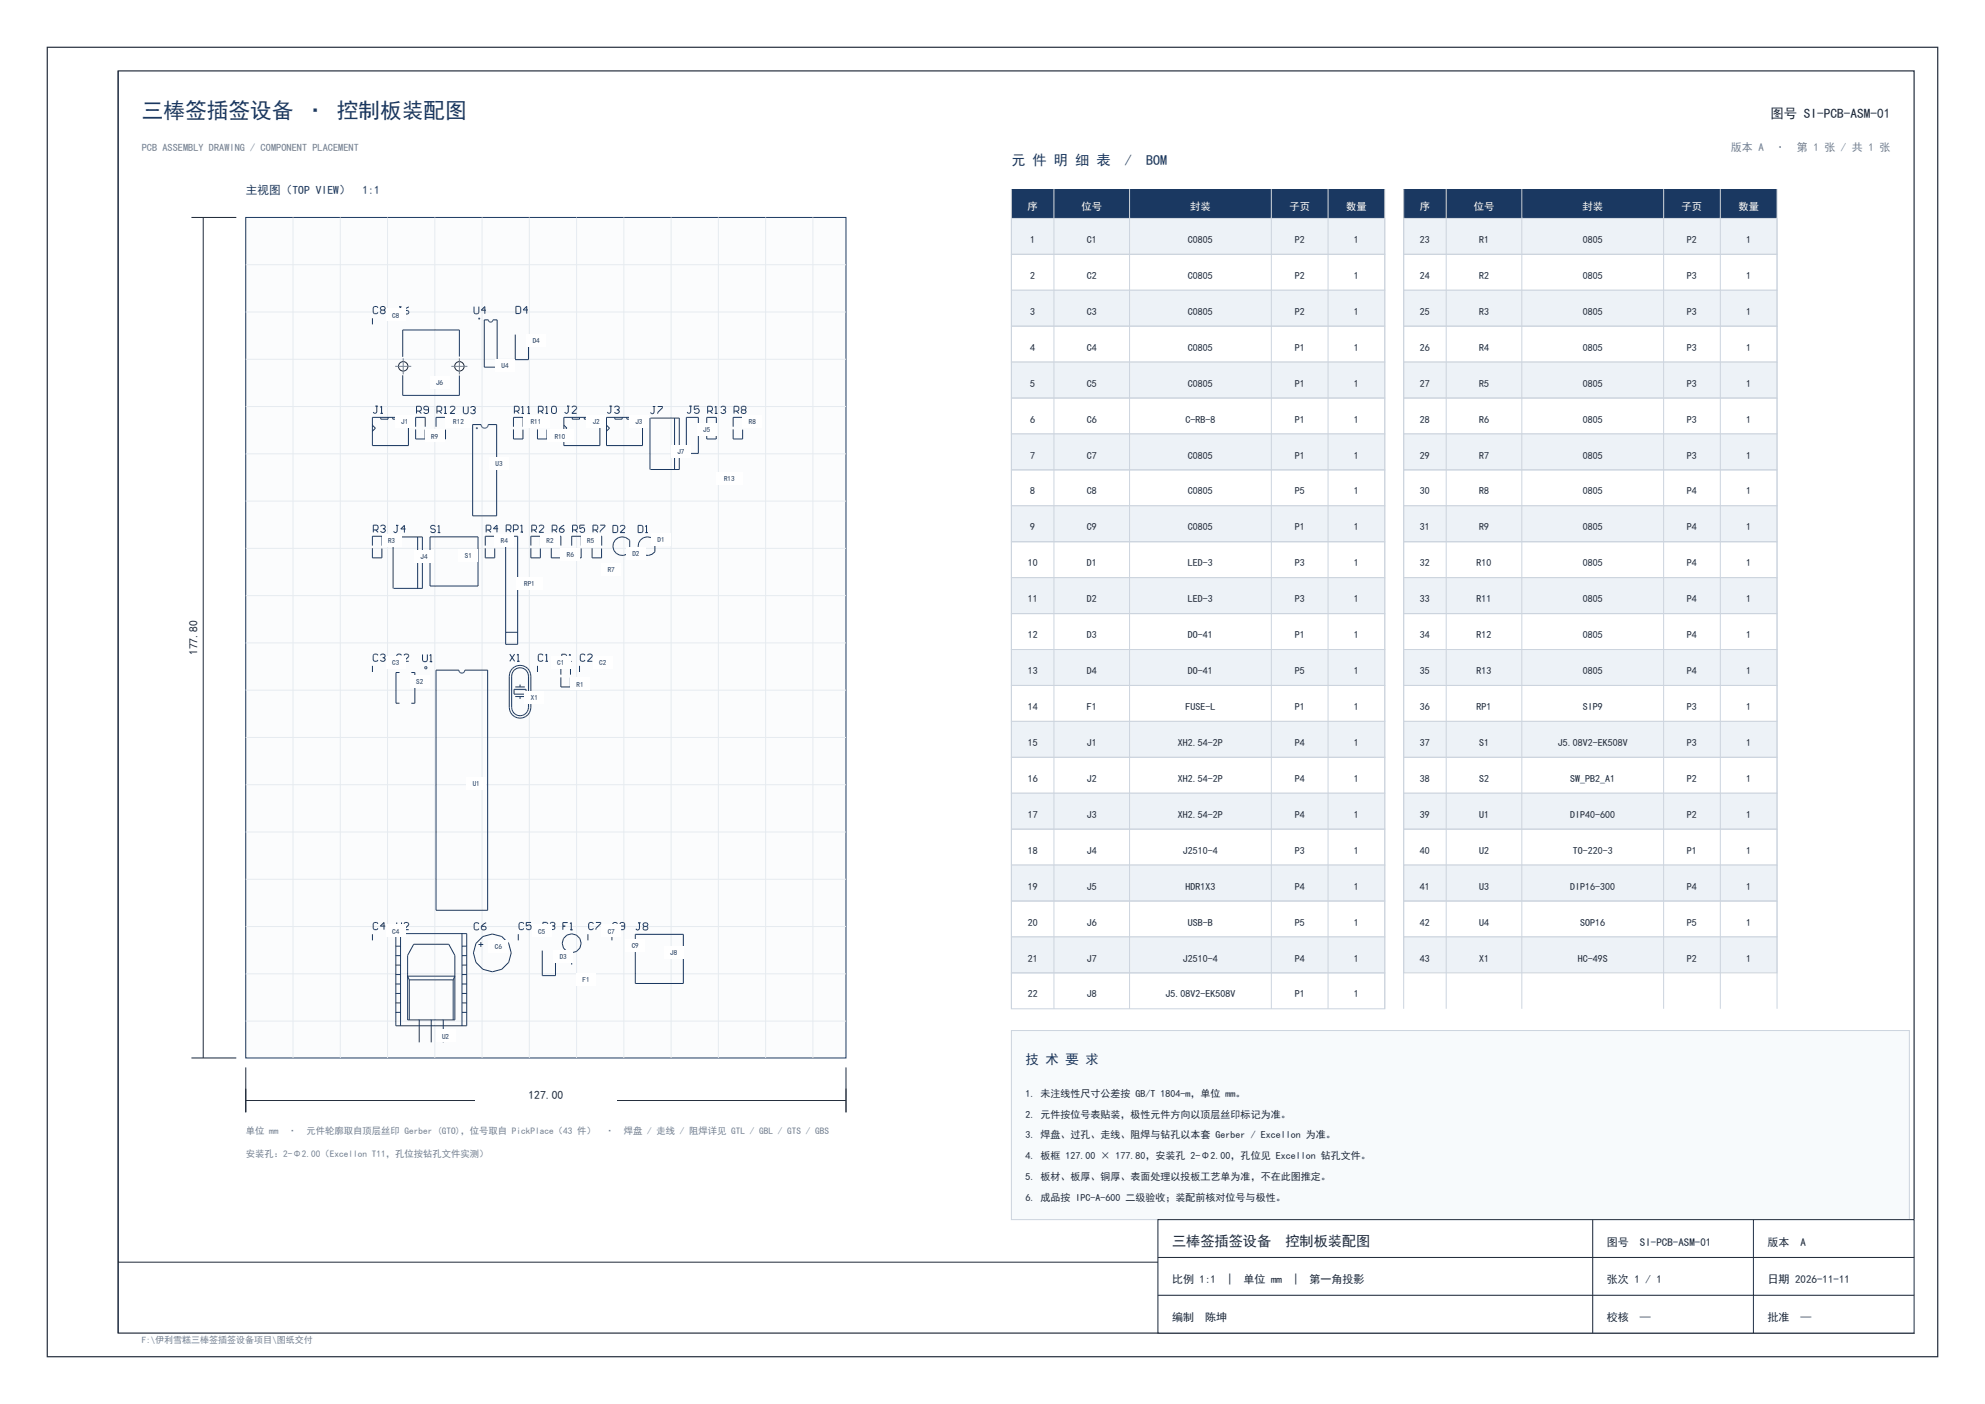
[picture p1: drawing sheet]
<svg xmlns="http://www.w3.org/2000/svg" width="420mm" height="297mm" viewBox="0 0 420 297" stroke-linecap="round" stroke-linejoin="round" font-family="sans-serif">
<path d="M10 10h400v277h-400zM25 15h380v267h-380z" fill="none" stroke="#1f2938" stroke-width=".25"/>
<path d="M25 15v267M25 267h380" fill="none" stroke="#1f2938" stroke-width=".21"/>
<path d="M52 46h127v177.8h-127z" fill-rule="evenodd" fill="#fbfcfd"/>
<path d="M52 46h127v177.8h-127z" fill="none" stroke="#1a3861" stroke-width=".21"/>
<g fill="none" stroke="#e6ebf0" stroke-width=".21">
<path d="M52 56h127M62 46v177.8M72 46v177.8M82 46v177.8M92 46v177.8M102 46v177.8M112 46v177.8M122 46v177.8M132 46v177.8M142 46v177.8M152 46v177.8M162 46v177.8"/>
<path d="M172 46v177.8M52 66h127M52 76h127M52 86h127M52 96h127M52 106h127M52 116h127M52 126h127M52 136h127M52 146h127M52 156h127M52 166h127"/>
<path d="M52 176h127M52 186h127M52 196h127M52 206h127M52 216h127"/>
</g>
<circle cx="85.3" cy="77.5" r="1" fill="#fff" stroke="#1f2938" stroke-width=".21"/>
<path d="M83.6 77.5h3.4M85.3 75.8v3.4" fill="none" stroke="#73808f" stroke-width=".21"/>
<circle cx="97.2" cy="77.5" r="1" fill="#fff" stroke="#1f2938" stroke-width=".21"/>
<path d="M95.5 77.5h3.4M97.2 75.8v3.4" fill="none" stroke="#73808f" stroke-width=".21"/>
<g fill="none" stroke="#1a3861" stroke-width=".21">
<path d="M78.8 67.3v1.3M80 65.1l-.3-.3h-.5l-.2 .3v1l.2 .3h.5l.3-.3M80.7 65.6l-.2-.3v-.2l.2-.3h.5l.3 .3v.2l-.3 .3M80.7 65.6l-.2 .3v.2l.2 .3h.5l.3-.3v-.2l-.3-.3M80.7 65.6h.5M84.5 64.9h.5M84.7 64.9v1.3l-.2 .2h-.3l-.2-.2M85.2 79.4v4.2h12v-4.2M85.5 65.7h.8l.2 .2v.3l-.2 .2h-.6l-.2-.2zM86.5 64.9l-1 .8M97.2 75.4v-5.6h-12v5.7M100.3 64.9v1.2l.3 .3h.5l.2-.3v-1.2"/>
<path d="M102.8 65.6h-1l.8-.7v1.5M103.3 67.7h-.8v10h2.7v-10h-.9a.47 .47 0 0 1-.5 .4 .47 .47 0 0 1-.5-.4M109 70.8v5.3h2.8v-5.3M109.2 64.8h.7l.3 .3v1l-.3 .2h-.7zM111.7 65.6h-1l.7-.8v1.5M78.8 88.3h7.6v6h-7.6zM78.8 89.9l.6 .7-.6 .6M79.5 85.9h.5M79.7 85.9v1.3l-.2 .2h-.3l-.2-.2M80.5 87.4h.5M80.5 86.2l.2-.3v1.5M80.6 88.3v.4h1.5v-.4"/>
<path d="M83.1 88.3v.4h1.7v-.4M87.9 90.3v-2h2.1v2M87.9 90.8v2.1h2v-2M88.1 87h.8l.2-.3v-.5l-.2-.3h-.8v1.6M88.6 87l.5 .5M90.7 86.7h-.8l-.2-.3v-.2l.2-.3h.5l.3 .3v1l-.3 .3h-.5l-.2-.3M92.3 90.3v-2h2v2M92.3 90.8v2.1h2v-2M92.4 87h.8l.3-.3v-.5l-.3-.3h-.8v1.6M93 87l.5 .5M94 87.5h.5M94 86.2l.2-.3v1.6"/>
<path d="M95.2 86.2l.3-.3h.5l.3 .3v.2l-1.1 1.1h1.1M98 86v1.3l.3 .2h.5l.3-.2v-1.3M99.6 86.2l.2-.2h.5l.3 .2v.3l-.3 .3M100 89.8h1.8a.76 .76 0 0 0 .7 .8 .76 .76 0 0 0 .8-.8h1.8v19.3h-5.1zM100.1 86.8h.2M100.3 86.8l.3 .2v.3l-.3 .2h-.5l-.2-.2M100.8 90.5h.2v.2zM101 90.6v.1M108.6 90.3v-2h2.1v2M108.6 90.8v2.1h2v-2M108.8 87h.8l.2-.3v-.5l-.2-.3h-.8v1.6M109.3 87l.5 .5"/>
<path d="M110.4 87.5h.5M110.4 86.2l.2-.3v1.6M111.6 87.5h.5M111.6 86.2l.3-.3v1.6M113.7 90.3v-2h2.1v2M113.7 90.8v2.1h2v-2M113.9 87h.8l.2-.3v-.5l-.2-.3h-.8v1.6M114.4 87l.5 .5M115.4 87.5h.5M115.4 86.2l.3-.3v1.6M116.7 86.2l.3-.3h.5l.2 .3v1l-.2 .3h-.5l-.3-.3zM119.3 88.3h7.6v6h-7.6z"/>
<path d="M119.3 89.9l.6 .7-.6 .6M120 85.9h.5M120.2 85.9v1.3l-.2 .2h-.3l-.2-.2M121 86.2l.3-.3h.5l.2 .3v.2l-1 1h1M121.1 88.3v.4h1.5v-.4M123.6 88.3v.4h1.7v-.4M128.3 88.3h7.6v6h-7.6zM128.3 89.9l.7 .7-.7 .6M129 85.9h.5M129.3 85.9v1.3l-.3 .2h-.3l-.2-.2M130 86.2l.3-.3h.5l.2 .3v.2l-.2 .3M130.1 88.3v.4h1.5v-.4"/>
<path d="M130.5 86.7h.3M130.8 86.7l.2 .2v.3l-.2 .2h-.5l-.3-.2M132.6 88.3v.4h1.7v-.4M137.5 88.4v10.9M137.6 88.4h6.1v10.9h-6.1M138.1 86h.6M138.4 86v1.3l-.3 .2h-.2l-.3-.2M139.2 86h1v.2l-1 1.1v.2M142.7 88.4v10.9M145.2 88.3h2.6v7.6h-2.6zM145.9 85.9h.5M146.1 85.9v1.3l-.2 .2h-.3l-.2-.2"/>
<path d="M147.9 85.9h-1v.8l.8-.3 .2 .3v.5l-.2 .2h-.5l-.3-.2M149.5 90.3v-2h2.1v2M149.5 90.8v2.1h2v-2M149.7 87h.8l.2-.3v-.5l-.2-.3h-.8v1.6M150.2 87l.5 .5M151.2 87.5h.6M151.2 86.2l.3-.3v1.6M152.5 86.2l.3-.3h.5l.2 .3v.2l-.2 .3M153 86.7h.3M153.3 86.7l.2 .3v.2l-.2 .3h-.5l-.3-.3M155.1 90.3v-2h2.1v2M155.1 90.8v2.1h2v-2"/>
<path d="M155.3 87h.8l.2-.3v-.5l-.2-.3h-.8v1.6M155.8 87l.5 .5M157.1 86.7l-.3 .3v.2l.3 .3h.5l.3-.3v-.2l-.3-.3M157.1 86.7l-.3-.3v-.2l.3-.3h.5l.3 .3v.2l-.3 .3M157.1 86.7h.5M78.8 115.4v-2h2v2M78.8 116v2h2v-2M79 112.1h.7l.3-.3v-.5l-.3-.2h-.7v1.5M79.5 112.1l.5 .5M80.5 111.3l.3-.2h.5l.2 .2v.3l-.2 .2M81 111.8h.3M81.3 111.8l.2 .3v.3l-.2 .2h-.5l-.3-.2"/>
<path d="M83.2 113.6v10.9M83.3 113.6h6.1v10.9h-6.1M83.8 111.1h.5M84 111.1v1.3l-.2 .3h-.3l-.2-.3M85.8 111.9h-1l.8-.8v1.6M88.4 113.6v10.9M91 113.6h10.1v10.4h-10.1zM92.1 111.4l-.2-.3h-.5l-.3 .3v.2l.3 .3h.5l.2 .3v.2l-.2 .3h-.5l-.3-.3M92.6 112.7h.5M92.6 111.4l.3-.3v1.6M102.7 115.4v-2h2v2M102.7 116v2h2v-2"/>
<path d="M102.9 112.1h.7l.3-.3v-.5l-.3-.2h-.7v1.5M103.4 112.1l.5 .5M105.4 111.8h-1l.7-.7v1.5M107 113.4h2.5v22.9h-2.5zM107.1 112.1h.8l.2-.3v-.5l-.2-.3h-.8v1.6M107.6 112.1l.5 .5M108.6 112.1h.8l.2-.3v-.5l-.2-.3h-.8v1.6M110.2 111.3l.2-.3v1.6M110.2 112.6h.5M112.3 115.4v-2h2.1v2M112.3 116v2h2v-2M112.5 112.1h.8l.2-.3v-.5l-.2-.2h-.8v1.5"/>
<path d="M113 112.1l.5 .5M114 111.3l.3-.2h.5l.3 .2v.3l-1.1 1h1.1M116.6 115.4v-2h2.1v2M116.6 116v2h2v-2M116.8 112.1h.8l.2-.3v-.5l-.2-.2h-.8v1.5M117.3 112.1l.5 .5M118.4 111.8h.7l.3 .3v.3l-.3 .2h-.5l-.2-.2zM119.4 111.1l-1 .7M121 115.4v-2h2v2M121 116v2h2v-2M121.2 112.1h.7l.3-.3v-.5l-.3-.2h-.7v1.5M121.7 112.1l.5 .5"/>
<path d="M123.7 111.1h-1v.7l.5-.2h.2l.3 .2v.6l-.3 .2h-.5l-.2-.2M125.3 115.4v-2h2v2M125.3 116v2h2v-2M125.5 112.1h.7l.3-.3v-.5l-.3-.2h-.7v1.5M126 112.1l.5 .5M127 111.1h1v.2l-1 1.1v.2M129.7 111.1h.7l.3 .3v1l-.3 .3h-.7zM130.2 114.2a2 2 0 0 1 3 .1v2.4a1.98 1.98 0 0 1-2.8 .4 1.98 1.98 0 0 1-.2-2.9zM131.2 111.4l.3-.3h.5l.2 .3v.2l-1 1.1h1M135 111.1h.8l.2 .3v1l-.2 .3h-.8zM135.5 114.2a2 2 0 0 1 3.1 .1v2.4a1.98 1.98 0 0 1-2.9 .4 1.98 1.98 0 0 1-.2-2.9zM136.5 112.7h.6"/>
<path d="M136.5 111.4l.3-.3v1.6M80 138.6l-.3-.2h-.5l-.2 .2v1l.2 .3h.5l.3-.3M80.5 138.6l.2-.2h.5l.3 .2v.3l-.3 .2M81 139.1h.2M81.2 139.1l.3 .3v.2l-.3 .3h-.5l-.2-.3M85 138.6l-.3-.2h-.5l-.3 .2v.3l.3 .2h.5l.3 .3v.2l-.3 .3h-.5l-.3-.3M85.5 138.6l.2-.2h.5l.3 .2v.3l-1 1h1M89.4 138.4v1.3l.3 .3h.5l.2-.3v-1.3M90.9 140h.5M90.9 138.7l.3-.3v1.6M107 133.8h2.5M107.9 138.4l1 1.5"/>
<path d="M108.9 138.4l-1 1.5M109.4 138.6l.2-.2v1.5M109.4 139.9h.5M114.9 138.6l-.3-.2h-.5l-.2 .2v1l.2 .3h.5l.3-.3M115.4 139.9h.5M115.4 138.6l.3-.2v1.5M118.9 139.4h.7l.3-.2v-.6l-.3-.2h-.7v1.5M119.4 139.4l.5 .5M120.4 139.9h.5M120.4 138.6l.2-.2v1.5M123.8 138.6l-.3-.2h-.5l-.2 .2v1l.2 .3h.5l.3-.3M124.3 138.6l.3-.2h.5l.2 .2v.3l-1 1h1"/>
<path d="M78.8 140.9v1.3M84.5 142.3h-.7v6.5h.7M87 142.3h.8v6.5h-.8M92.3 141.8h4.8a.64 .64 0 0 0 .6 .6 .64 .64 0 0 0 .7-.6h4.8v50.8h-10.9zM108.4 141.4a2.29 2.29 0 0 1 2.5-.5 2.29 2.29 0 0 1 1.4 2.1v6.6a2.29 2.29 0 0 1-2.3 2.3 2.29 2.29 0 0 1-2.2-2.3v-6.6l.3-1.1zM108.8 145.8h2.5v1h-2.5zM108.8 141.8a1.78 1.78 0 0 1 1.9-.4 1.78 1.78 0 0 1 1.1 1.6v6.6a1.78 1.78 0 0 1-1.8 1.8 1.78 1.78 0 0 1-1.7-1.8v-6.6l.2-.9zM109 147.3h2.1M109 145.3h2.1M110 144.8v.5M110 147.3v.6M113.7 140.9v1.3"/>
<path d="M118.7 143.3v2h2v-2M118.7 142.7v-2h2v2M122.6 140.9v1.3M78.8 197.6v1.3M80 195.4l-.3-.3h-.5l-.2 .3v1l.2 .3h.5l.3-.3M81.5 195.9h-1l.7-.8v1.6M83.8 197.5h14.9v19.5h-14.9zM83.9 195.1v1.3l.3 .3h.5l.3-.3v-1.3M84.7 197.5v19.5M85.5 195.4l.2-.3h.5l.3 .3v.2l-1 1.1h1M87.5 199.7h7.5l1.2 2.4v13.6h-10v-13.6zM97.7 197.5v19.5"/>
<path d="M101.2 199.8h1.1M101.3 195.4l-.2-.2h-.5l-.3 .2v1.1l.3 .2h.5l.2-.2M101.7 199.3v1M101.8 195.9h.8l.3 .3v.3l-.3 .2h-.5l-.3-.2zM102.9 195.2l-1.1 .7M109.7 197.6v1.3M110.8 195.4l-.2-.3h-.5l-.3 .3v1l.3 .3h.5l.2-.3M112.4 195.1h-1.1v.8l.6-.3h.2l.3 .3v.5l-.3 .3h-.5l-.3-.3M114.9 195.1h.7l.3 .3v1l-.3 .2h-.7zM116.4 195.4l.3-.3h.5l.2 .3v.2l-.2 .3M116.9 195.9h.3M117.2 195.9l.2 .2v.3l-.2 .2h-.5l-.3-.2"/>
<path d="M119.1 195.9h.5M120.1 195.2h-1v1.5M120.6 196.7h.5M120.6 195.4l.3-.2v1.5M124.4 197.6v1.3M125.6 195.4l-.3-.3h-.5l-.2 .3v1l.2 .3h.5l.3-.3M126.1 195.1h1v.3l-1 1v.3M129.5 197.6v1.3M130.7 195.4l-.3-.3h-.5l-.3 .3v1l.3 .3h.5l.3-.3M132.2 195.9h-.8l-.2-.3v-.2l.2-.3h.5l.3 .3v1l-.3 .3h-.5l-.2-.3M134.4 197.6h10.2v10.4h-10.2zM135 195.2h.6"/>
<path d="M135.3 195.2v1.3l-.3 .2h-.2l-.3-.2M136.3 196l-.2-.3v-.2l.2-.3h.5l.3 .3v.2l-.3 .3M136.3 196l-.2 .2v.3l.2 .2h.5l.3-.2v-.3l-.3-.2M136.3 196h.5M83.8 214.2h.9M83.8 212.2h.9M83.8 210.2h.9M83.8 206.2h.9M83.8 204.2h.9M83.8 202.2h.9M83.8 200.2h.9M83.8 208.2h.9"/>
<path d="M86.6 207.3h9.3M86.6 207.3l-.4-.8h10l-.3 .8M86.6 207.3v8.4M88.7 215.7v4.8M91.2 215.7v4.8M93.8 215.7v4.8M95.9 207.3v8.4M97.7 214.2h1M97.7 212.2h1M97.7 210.2h1M97.7 206.2h1M97.7 204.2h1"/>
<path d="M97.7 202.2h1M97.7 200.2h1M97.7 208.2h1M114.7 201.1v5.3h2.8v-5.3M121 201.5v2.5"/>
<circle cx="101.4" cy="67.4" r=".12"/>
<circle cx="98.7" cy="88.8" r=".25"/>
<circle cx="90.1" cy="141.2" r=".25"/>
<circle cx="121" cy="199.5" r="2.01"/>
<circle cx="104.2" cy="201.6" r="4"/>
</g>
<g fill="#fff">
<path d="M116.6 138.8h4.1v2.7h-4.1z" fill-rule="evenodd"/>
<path d="M125.5 138.8h4.1v2.7h-4.1z" fill-rule="evenodd"/>
<path d="M81.7 138.8h4.1v2.7h-4.1z" fill-rule="evenodd"/>
<path d="M81.7 195.6h4.1v2.7h-4.1z" fill-rule="evenodd"/>
<path d="M112.6 195.6h4.1v2.7h-4.1z" fill-rule="evenodd"/>
<path d="M103.4 198.9h4.1v2.7h-4.1z" fill-rule="evenodd"/>
<path d="M127.3 195.6h4.1v2.7h-4.1z" fill-rule="evenodd"/>
<path d="M81.7 65.3h4.1v2.7h-4.1z" fill-rule="evenodd"/>
<path d="M132.4 198.6h4.1v2.7h-4.1z" fill-rule="evenodd"/>
<path d="M137.8 112.8h4.1v2.7h-4.1z" fill-rule="evenodd"/>
<path d="M132.5 115.8h4.1v2.7h-4.1z" fill-rule="evenodd"/>
<path d="M117.1 201h4.1v2.7h-4.1z" fill-rule="evenodd"/>
<path d="M111.4 70.7h4.1v2.7h-4.1z" fill-rule="evenodd"/>
<path d="M122 205.8h4.1v2.7h-4.1z" fill-rule="evenodd"/>
<path d="M83.6 87.9h4.1v2.7h-4.1z" fill-rule="evenodd"/>
<path d="M124.1 87.9h4.1v2.7h-4.1z" fill-rule="evenodd"/>
<path d="M133.1 87.9h4.1v2.7h-4.1z" fill-rule="evenodd"/>
<path d="M87.7 116.3h4.1v2.7h-4.1z" fill-rule="evenodd"/>
<path d="M147.5 89.4h4.1v2.7h-4.1z" fill-rule="evenodd"/>
<path d="M91 79.5h4.1v2.7h-4.1z" fill-rule="evenodd"/>
<path d="M142 94.2h4.1v2.7h-4.1z" fill-rule="evenodd"/>
<path d="M140.5 200.1h4.1v2.7h-4.1z" fill-rule="evenodd"/>
<path d="M120.7 143.3h4.1v2.7h-4.1z" fill-rule="evenodd"/>
<path d="M114.3 113h4.1v2.7h-4.1z" fill-rule="evenodd"/>
<path d="M80.8 113h4.1v2.7h-4.1z" fill-rule="evenodd"/>
<path d="M104.7 113h4.1v2.7h-4.1z" fill-rule="evenodd"/>
<path d="M123 113h4.1v2.7h-4.1z" fill-rule="evenodd"/>
<path d="M118.7 116h4.1v2.7h-4.1z" fill-rule="evenodd"/>
<path d="M127.3 119h4.1v2.7h-4.1z" fill-rule="evenodd"/>
<path d="M157.1 87.9h4.1v2.7h-4.1z" fill-rule="evenodd"/>
<path d="M90 90.9h4.1v2.7h-4.1z" fill-rule="evenodd"/>
<path d="M115.7 90.9h5.6v2.7h-5.6z" fill-rule="evenodd"/>
<path d="M110.7 87.9h5.5v2.7h-5.5z" fill-rule="evenodd"/>
<path d="M94.3 87.9h5.5v2.7h-5.5z" fill-rule="evenodd"/>
<path d="M151.6 99.9h5.5v2.7h-5.5z" fill-rule="evenodd"/>
<path d="M109.3 122.2h5.5v2.7h-5.5z" fill-rule="evenodd"/>
<path d="M97.1 116.1h4.1v2.7h-4.1z" fill-rule="evenodd"/>
<path d="M86.8 142.9h4.1v2.7h-4.1z" fill-rule="evenodd"/>
<path d="M98.7 164.5h4.1v2.7h-4.1z" fill-rule="evenodd"/>
<path d="M92.2 217.8h4.1v2.7h-4.1z" fill-rule="evenodd"/>
<path d="M103.5 96.8h4.1v2.7h-4.1z" fill-rule="evenodd"/>
<path d="M104.8 76h4.1v2.7h-4.1z" fill-rule="evenodd"/>
<path d="M111 146.2h4.1v2.7h-4.1z" fill-rule="evenodd"/>
</g>
<path d="M52 232.8h127M52 225.8v9.5M179 225.8v9.5" fill="none" stroke="#1f2938" stroke-width=".21"/>
<path d="M100.5 229.2h30v5h-30z" fill-rule="evenodd" fill="#fff"/>
<path d="M40.5 46h9.5M43 46v177.8M40.5 223.8h9.5" fill="none" stroke="#1f2938" stroke-width=".21"/>
<path d="M214 40h79v6.2h-79z" fill-rule="evenodd" fill="#1a3861"/>
<path d="M214 46.2h79v7.6h-79z" fill-rule="evenodd" fill="#edf2f7"/>
<path d="M214 46.2h79v7.6h-79zM214 53.8h79v7.6h-79z" fill="none" stroke="#ccd4de" stroke-width=".21"/>
<path d="M214 61.4h79v7.6h-79z" fill-rule="evenodd" fill="#edf2f7"/>
<path d="M214 61.4h79v7.6h-79zM214 69h79v7.6h-79z" fill="none" stroke="#ccd4de" stroke-width=".21"/>
<path d="M214 76.6h79v7.6h-79z" fill-rule="evenodd" fill="#edf2f7"/>
<path d="M214 76.6h79v7.6h-79zM214 84.2h79v7.6h-79z" fill="none" stroke="#ccd4de" stroke-width=".21"/>
<path d="M214 91.8h79v7.6h-79z" fill-rule="evenodd" fill="#edf2f7"/>
<path d="M214 91.8h79v7.6h-79zM214 99.4h79v7.6h-79z" fill="none" stroke="#ccd4de" stroke-width=".21"/>
<path d="M214 107h79v7.6h-79z" fill-rule="evenodd" fill="#edf2f7"/>
<path d="M214 107h79v7.6h-79zM214 114.6h79v7.6h-79z" fill="none" stroke="#ccd4de" stroke-width=".21"/>
<path d="M214 122.2h79v7.6h-79z" fill-rule="evenodd" fill="#edf2f7"/>
<path d="M214 122.2h79v7.6h-79zM214 129.8h79v7.6h-79z" fill="none" stroke="#ccd4de" stroke-width=".21"/>
<path d="M214 137.4h79v7.6h-79z" fill-rule="evenodd" fill="#edf2f7"/>
<path d="M214 137.4h79v7.6h-79zM214 145h79v7.6h-79z" fill="none" stroke="#ccd4de" stroke-width=".21"/>
<path d="M214 152.6h79v7.6h-79z" fill-rule="evenodd" fill="#edf2f7"/>
<path d="M214 152.6h79v7.6h-79zM214 160.2h79v7.6h-79z" fill="none" stroke="#ccd4de" stroke-width=".21"/>
<path d="M214 167.8h79v7.6h-79z" fill-rule="evenodd" fill="#edf2f7"/>
<path d="M214 167.8h79v7.6h-79zM214 175.4h79v7.6h-79z" fill="none" stroke="#ccd4de" stroke-width=".21"/>
<path d="M214 183h79v7.6h-79z" fill-rule="evenodd" fill="#edf2f7"/>
<path d="M214 183h79v7.6h-79zM214 190.6h79v7.6h-79z" fill="none" stroke="#ccd4de" stroke-width=".21"/>
<path d="M214 198.2h79v7.6h-79z" fill-rule="evenodd" fill="#edf2f7"/>
<path d="M214 198.2h79v7.6h-79zM214 205.8h79v7.6h-79z" fill="none" stroke="#ccd4de" stroke-width=".21"/>
<path d="M297 40h79v6.2h-79z" fill-rule="evenodd" fill="#1a3861"/>
<path d="M297 46.2h79v7.6h-79z" fill-rule="evenodd" fill="#edf2f7"/>
<path d="M297 46.2h79v7.6h-79zM297 53.8h79v7.6h-79z" fill="none" stroke="#ccd4de" stroke-width=".21"/>
<path d="M297 61.4h79v7.6h-79z" fill-rule="evenodd" fill="#edf2f7"/>
<path d="M297 61.4h79v7.6h-79zM297 69h79v7.6h-79z" fill="none" stroke="#ccd4de" stroke-width=".21"/>
<path d="M297 76.6h79v7.6h-79z" fill-rule="evenodd" fill="#edf2f7"/>
<path d="M297 76.6h79v7.6h-79zM297 84.2h79v7.6h-79z" fill="none" stroke="#ccd4de" stroke-width=".21"/>
<path d="M297 91.8h79v7.6h-79z" fill-rule="evenodd" fill="#edf2f7"/>
<path d="M297 91.8h79v7.6h-79zM297 99.4h79v7.6h-79z" fill="none" stroke="#ccd4de" stroke-width=".21"/>
<path d="M297 107h79v7.6h-79z" fill-rule="evenodd" fill="#edf2f7"/>
<path d="M297 107h79v7.6h-79zM297 114.6h79v7.6h-79z" fill="none" stroke="#ccd4de" stroke-width=".21"/>
<path d="M297 122.2h79v7.6h-79z" fill-rule="evenodd" fill="#edf2f7"/>
<path d="M297 122.2h79v7.6h-79zM297 129.8h79v7.6h-79z" fill="none" stroke="#ccd4de" stroke-width=".21"/>
<path d="M297 137.4h79v7.6h-79z" fill-rule="evenodd" fill="#edf2f7"/>
<path d="M297 137.4h79v7.6h-79zM297 145h79v7.6h-79z" fill="none" stroke="#ccd4de" stroke-width=".21"/>
<path d="M297 152.6h79v7.6h-79z" fill-rule="evenodd" fill="#edf2f7"/>
<path d="M297 152.6h79v7.6h-79zM297 160.2h79v7.6h-79z" fill="none" stroke="#ccd4de" stroke-width=".21"/>
<path d="M297 167.8h79v7.6h-79z" fill-rule="evenodd" fill="#edf2f7"/>
<path d="M297 167.8h79v7.6h-79zM297 175.4h79v7.6h-79z" fill="none" stroke="#ccd4de" stroke-width=".21"/>
<path d="M297 183h79v7.6h-79z" fill-rule="evenodd" fill="#edf2f7"/>
<path d="M297 183h79v7.6h-79zM297 190.6h79v7.6h-79z" fill="none" stroke="#ccd4de" stroke-width=".21"/>
<path d="M297 198.2h79v7.6h-79z" fill-rule="evenodd" fill="#edf2f7"/>
<g fill="none" stroke="#ccd4de" stroke-width=".21">
<path d="M214 40v173.4M223 40v173.4M239 40v173.4M269 40v173.4M281 40v173.4M293 40v173.4M297 40v173.4M306 40v173.4M322 40v173.4M352 40v173.4M364 40v173.4M376 40v173.4"/>
<path d="M297 198.2h79v7.6h-79z"/>
</g>
<path d="M214 218h190v40h-190z" fill-rule="evenodd" fill="#f7fafc"/>
<path d="M214 218h190v40h-190z" fill="none" stroke="#ccd4de" stroke-width=".21"/>
<path d="M245 258h160v24h-160z" fill-rule="evenodd" fill="#fff"/>
<path d="M245 258h160v24h-160zM337 258v24M371 258v24M245 266h160M245 274h160" fill="none" stroke="#1f2938" stroke-width=".21"/>
<text font-size="4.6" fill="#1a3861" x="30" y="25">三棒签插签设备 · 控制板装配图</text>
<g font-size="3" fill="#1a3861">
<text x="214" y="35">元 件 明 细 表</text>
<text x="238" y="35">/</text>
<text x="242.5" y="35">BOM</text>
</g>
<g font-size="3" fill="#1f2938">
<text x="248" y="263.5">三棒签插签设备</text>
<text x="272" y="263.5">控制板装配图</text>
</g>
<text font-size="2.8" fill="#1f2938" x="374.6" y="25">图号 SI-PCB-ASM-01</text>
<text font-size="2.8" fill="#1a3861" x="217" y="225">技 术 要 求</text>
<g font-size="2.5" fill="#1a3861">
<text x="52" y="41">主视图（TOP VIEW）</text>
<text x="76.7" y="41">1:1</text>
</g>
<g font-size="2.5" fill="#1f2938">
<text x="41.8" y="138.6" transform="rotate(-90 41.8 138.6)">177.80</text>
<text x="111.8" y="232.4">127.00</text>
</g>
<g font-size="2.3" fill="#73808f">
<text x="366.2" y="32">版本 A</text>
<text x="375.6" y="32">·</text>
<text x="380.2" y="32">第 1 张 / 共 1 张</text>
</g>
<g font-size="2.3" fill="#1f2938">
<text x="340" y="263.5">图号</text>
<text x="347" y="263.5">SI-PCB-ASM-01</text>
<text x="374" y="263.5">版本</text>
<text x="381" y="263.5">A</text>
<text x="248" y="271.5">比例 1:1</text>
<text x="259.6" y="271.5">|</text>
<text x="263.1" y="271.5">单位 mm</text>
<text x="273.6" y="271.5">|</text>
<text x="277.1" y="271.5">第一角投影</text>
<text x="340" y="271.5">张次 1 / 1</text>
<text x="374" y="271.5">日期 2026-11-11</text>
<text x="248" y="279.5">编制</text>
<text x="255" y="279.5">陈坤</text>
<text x="340" y="279.5">校核</text>
<text x="347" y="279.5">—</text>
<text x="374" y="279.5">批准</text>
<text x="381" y="279.5">—</text>
</g>
<text font-size="2.2" fill="#73808f" x="30" y="32">PCB ASSEMBLY DRAWING / COMPONENT PLACEMENT</text>
<g font-size="2.2" fill="#fff">
<text x="217.4" y="44.4">序</text>
<text x="228.8" y="44.4">位号</text>
<text x="251.8" y="44.4">封装</text>
<text x="272.8" y="44.4">子页</text>
<text x="284.8" y="44.4">数量</text>
<text x="300.4" y="44.4">序</text>
<text x="311.8" y="44.4">位号</text>
<text x="334.8" y="44.4">封装</text>
<text x="355.8" y="44.4">子页</text>
<text x="367.8" y="44.4">数量</text>
</g>
<g font-size="2.1" fill="#1f2938">
<text x="218" y="51.4">1</text>
<text x="229.9" y="51.4">C1</text>
<text x="251.4" y="51.4">C0805</text>
<text x="273.9" y="51.4">P2</text>
<text x="286.5" y="51.4">1</text>
<text x="300.4" y="51.4">23</text>
<text x="312.9" y="51.4">R1</text>
<text x="334.9" y="51.4">0805</text>
<text x="356.9" y="51.4">P2</text>
<text x="369.5" y="51.4">1</text>
<text x="218" y="59">2</text>
<text x="229.9" y="59">C2</text>
<text x="251.4" y="59">C0805</text>
<text x="273.9" y="59">P2</text>
<text x="286.5" y="59">1</text>
<text x="300.4" y="59">24</text>
<text x="312.9" y="59">R2</text>
<text x="334.9" y="59">0805</text>
<text x="356.9" y="59">P3</text>
<text x="369.5" y="59">1</text>
<text x="218" y="66.6">3</text>
<text x="229.9" y="66.6">C3</text>
<text x="251.4" y="66.6">C0805</text>
<text x="273.9" y="66.6">P2</text>
<text x="286.5" y="66.6">1</text>
<text x="300.4" y="66.6">25</text>
<text x="312.9" y="66.6">R3</text>
<text x="334.9" y="66.6">0805</text>
<text x="356.9" y="66.6">P3</text>
<text x="369.5" y="66.6">1</text>
<text x="218" y="74.2">4</text>
<text x="229.9" y="74.2">C4</text>
<text x="251.4" y="74.2">C0805</text>
<text x="273.9" y="74.2">P1</text>
<text x="286.5" y="74.2">1</text>
<text x="300.4" y="74.2">26</text>
<text x="312.9" y="74.2">R4</text>
<text x="334.9" y="74.2">0805</text>
<text x="356.9" y="74.2">P3</text>
<text x="369.5" y="74.2">1</text>
<text x="218" y="81.8">5</text>
<text x="229.9" y="81.8">C5</text>
<text x="251.4" y="81.8">C0805</text>
<text x="273.9" y="81.8">P1</text>
<text x="286.5" y="81.8">1</text>
<text x="300.4" y="81.8">27</text>
<text x="312.9" y="81.8">R5</text>
<text x="334.9" y="81.8">0805</text>
<text x="356.9" y="81.8">P3</text>
<text x="369.5" y="81.8">1</text>
<text x="218" y="89.4">6</text>
<text x="229.9" y="89.4">C6</text>
<text x="250.8" y="89.4">C-RB-8</text>
<text x="273.9" y="89.4">P1</text>
<text x="286.5" y="89.4">1</text>
<text x="300.4" y="89.4">28</text>
<text x="312.9" y="89.4">R6</text>
<text x="334.9" y="89.4">0805</text>
<text x="356.9" y="89.4">P3</text>
<text x="369.5" y="89.4">1</text>
<text x="218" y="97">7</text>
<text x="229.9" y="97">C7</text>
<text x="251.4" y="97">C0805</text>
<text x="273.9" y="97">P1</text>
<text x="286.5" y="97">1</text>
<text x="300.4" y="97">29</text>
<text x="312.9" y="97">R7</text>
<text x="334.9" y="97">0805</text>
<text x="356.9" y="97">P3</text>
<text x="369.5" y="97">1</text>
<text x="218" y="104.6">8</text>
<text x="229.9" y="104.6">C8</text>
<text x="251.4" y="104.6">C0805</text>
<text x="273.9" y="104.6">P5</text>
<text x="286.5" y="104.6">1</text>
<text x="300.4" y="104.6">30</text>
<text x="312.9" y="104.6">R8</text>
<text x="334.9" y="104.6">0805</text>
<text x="356.9" y="104.6">P4</text>
<text x="369.5" y="104.6">1</text>
<text x="218" y="112.2">9</text>
<text x="229.9" y="112.2">C9</text>
<text x="251.4" y="112.2">C0805</text>
<text x="273.9" y="112.2">P1</text>
<text x="286.5" y="112.2">1</text>
<text x="300.4" y="112.2">31</text>
<text x="312.9" y="112.2">R9</text>
<text x="334.9" y="112.2">0805</text>
<text x="356.9" y="112.2">P4</text>
<text x="369.5" y="112.2">1</text>
<text x="217.4" y="119.8">10</text>
<text x="229.9" y="119.8">D1</text>
<text x="251.4" y="119.8">LED-3</text>
<text x="273.9" y="119.8">P3</text>
<text x="286.5" y="119.8">1</text>
<text x="300.4" y="119.8">32</text>
<text x="312.4" y="119.8">R10</text>
<text x="334.9" y="119.8">0805</text>
<text x="356.9" y="119.8">P4</text>
<text x="369.5" y="119.8">1</text>
<text x="217.4" y="127.4">11</text>
<text x="229.9" y="127.4">D2</text>
<text x="251.4" y="127.4">LED-3</text>
<text x="273.9" y="127.4">P3</text>
<text x="286.5" y="127.4">1</text>
<text x="300.4" y="127.4">33</text>
<text x="312.4" y="127.4">R11</text>
<text x="334.9" y="127.4">0805</text>
<text x="356.9" y="127.4">P4</text>
<text x="369.5" y="127.4">1</text>
<text x="217.4" y="135">12</text>
<text x="229.9" y="135">D3</text>
<text x="251.4" y="135">DO-41</text>
<text x="273.9" y="135">P1</text>
<text x="286.5" y="135">1</text>
<text x="300.4" y="135">34</text>
<text x="312.4" y="135">R12</text>
<text x="334.9" y="135">0805</text>
<text x="356.9" y="135">P4</text>
<text x="369.5" y="135">1</text>
<text x="217.4" y="142.6">13</text>
<text x="229.9" y="142.6">D4</text>
<text x="251.4" y="142.6">DO-41</text>
<text x="273.9" y="142.6">P5</text>
<text x="286.5" y="142.6">1</text>
<text x="300.4" y="142.6">35</text>
<text x="312.4" y="142.6">R13</text>
<text x="334.9" y="142.6">0805</text>
<text x="356.9" y="142.6">P4</text>
<text x="369.5" y="142.6">1</text>
<text x="217.4" y="150.2">14</text>
<text x="229.9" y="150.2">F1</text>
<text x="250.8" y="150.2">FUSE-L</text>
<text x="273.9" y="150.2">P1</text>
<text x="286.5" y="150.2">1</text>
<text x="300.4" y="150.2">36</text>
<text x="312.4" y="150.2">RP1</text>
<text x="334.9" y="150.2">SIP9</text>
<text x="356.9" y="150.2">P3</text>
<text x="369.5" y="150.2">1</text>
<text x="217.4" y="157.8">15</text>
<text x="229.9" y="157.8">J1</text>
<text x="249.2" y="157.8">XH2.54-2P</text>
<text x="273.9" y="157.8">P4</text>
<text x="286.5" y="157.8">1</text>
<text x="300.4" y="157.8">37</text>
<text x="312.9" y="157.8">S1</text>
<text x="329.6" y="157.8">J5.08V2-EK508V</text>
<text x="356.9" y="157.8">P3</text>
<text x="369.5" y="157.8">1</text>
<text x="217.4" y="165.4">16</text>
<text x="229.9" y="165.4">J2</text>
<text x="249.2" y="165.4">XH2.54-2P</text>
<text x="273.9" y="165.4">P4</text>
<text x="286.5" y="165.4">1</text>
<text x="300.4" y="165.4">38</text>
<text x="312.9" y="165.4">S2</text>
<text x="332.2" y="165.4">SW_PB2_A1</text>
<text x="356.9" y="165.4">P2</text>
<text x="369.5" y="165.4">1</text>
<text x="217.4" y="173">17</text>
<text x="229.9" y="173">J3</text>
<text x="249.2" y="173">XH2.54-2P</text>
<text x="273.9" y="173">P4</text>
<text x="286.5" y="173">1</text>
<text x="300.4" y="173">39</text>
<text x="312.9" y="173">U1</text>
<text x="332.2" y="173">DIP40-600</text>
<text x="356.9" y="173">P2</text>
<text x="369.5" y="173">1</text>
<text x="217.4" y="180.6">18</text>
<text x="229.9" y="180.6">J4</text>
<text x="250.3" y="180.6">J2510-4</text>
<text x="273.9" y="180.6">P3</text>
<text x="286.5" y="180.6">1</text>
<text x="300.4" y="180.6">40</text>
<text x="312.9" y="180.6">U2</text>
<text x="332.8" y="180.6">TO-220-3</text>
<text x="356.9" y="180.6">P1</text>
<text x="369.5" y="180.6">1</text>
<text x="217.4" y="188.2">19</text>
<text x="229.9" y="188.2">J5</text>
<text x="250.8" y="188.2">HDR1X3</text>
<text x="273.9" y="188.2">P4</text>
<text x="286.5" y="188.2">1</text>
<text x="300.4" y="188.2">41</text>
<text x="312.9" y="188.2">U3</text>
<text x="332.2" y="188.2">DIP16-300</text>
<text x="356.9" y="188.2">P4</text>
<text x="369.5" y="188.2">1</text>
<text x="217.4" y="195.8">20</text>
<text x="229.9" y="195.8">J6</text>
<text x="251.4" y="195.8">USB-B</text>
<text x="273.9" y="195.8">P5</text>
<text x="286.5" y="195.8">1</text>
<text x="300.4" y="195.8">42</text>
<text x="312.9" y="195.8">U4</text>
<text x="334.4" y="195.8">SOP16</text>
<text x="356.9" y="195.8">P5</text>
<text x="369.5" y="195.8">1</text>
<text x="217.4" y="203.4">21</text>
<text x="229.9" y="203.4">J7</text>
<text x="250.3" y="203.4">J2510-4</text>
<text x="273.9" y="203.4">P4</text>
<text x="286.5" y="203.4">1</text>
<text x="300.4" y="203.4">43</text>
<text x="312.9" y="203.4">X1</text>
<text x="333.8" y="203.4">HC-49S</text>
<text x="356.9" y="203.4">P2</text>
<text x="369.5" y="203.4">1</text>
<text x="217.4" y="211">22</text>
<text x="229.9" y="211">J8</text>
<text x="246.6" y="211">J5.08V2-EK508V</text>
<text x="273.9" y="211">P1</text>
<text x="286.5" y="211">1</text>
<text x="217" y="232">1. 未注线性尺寸公差按 GB/T 1804-m，单位 mm。</text>
<text x="217" y="236.4">2. 元件按位号表贴装，极性元件方向以顶层丝印标记为准。</text>
<text x="217" y="240.8">3. 焊盘、过孔、走线、阻焊与钻孔以本套 Gerber / Excellon 为准。</text>
<text x="217" y="245.2">4. 板框 127.00 × 177.80，安装孔 2-Φ2.00，孔位见 Excellon 钻孔文件。</text>
<text x="217" y="249.6">5. 板材、板厚、铜厚、表面处理以投板工艺单为准，不在此图推定。</text>
<text x="217" y="254">6. 成品按 IPC-A-600 二级验收；装配前核对位号与极性。</text>
</g>
<g font-size="2" fill="#73808f">
<text x="52" y="239.8">单位 mm</text>
<text x="60.9" y="239.8">·</text>
<text x="64.8" y="239.8">元件轮廓取自顶层丝印 Gerber (GTO)，位号取自 PickPlace（43 件）</text>
<text x="128.1" y="239.8">·</text>
<text x="132" y="239.8">焊盘 / 走线 / 阻焊详见 GTL / GBL / GTS / GBS</text>
<text x="52" y="244.8">安装孔：2-Φ2.00（Excellon T11，孔位按钻孔文件实测）</text>
</g>
<text font-size="1.9" fill="#73808f" x="30" y="284">F:\伊利雪糕三棒签插签设备项目\图纸交付</text>
<g font-size="1.5" fill="#1a3861">
<text x="83" y="67.2">C8</text>
<text x="106.1" y="77.9">U4</text>
<text x="112.7" y="72.6">D4</text>
<text x="92.3" y="81.4">J6</text>
<text x="84.9" y="89.8">J1</text>
<text x="95.9" y="89.8">R12</text>
<text x="112.3" y="89.8">R11</text>
<text x="125.4" y="89.8">J2</text>
<text x="134.4" y="89.8">J3</text>
<text x="158.4" y="89.8">R8</text>
<text x="91.2" y="92.8">R9</text>
<text x="117.4" y="92.8">R10</text>
<text x="148.8" y="91.3">J5</text>
<text x="104.8" y="98.7">U3</text>
<text x="143.3" y="96.1">J7</text>
<text x="153.2" y="101.8">R13</text>
<text x="82.1" y="114.9">R3</text>
<text x="89" y="118.2">J4</text>
<text x="98.4" y="118">S1</text>
<text x="106" y="114.9">R4</text>
<text x="115.6" y="114.9">R2</text>
<text x="120" y="117.9">R6</text>
<text x="124.3" y="114.9">R5</text>
<text x="133.8" y="117.7">D2</text>
<text x="139.1" y="114.7">D1</text>
<text x="110.9" y="124.1">RP1</text>
<text x="128.6" y="120.9">R7</text>
<text x="83" y="140.7">C3</text>
<text x="117.9" y="140.7">C1</text>
<text x="126.8" y="140.7">C2</text>
<text x="88.1" y="144.8">S2</text>
<text x="112.3" y="148.1">X1</text>
<text x="122" y="145.2">R1</text>
<text x="100" y="166.4">U1</text>
<text x="83" y="197.5">C4</text>
<text x="113.9" y="197.5">C5</text>
<text x="128.6" y="197.5">C7</text>
<text x="104.7" y="200.8">C6</text>
<text x="118.4" y="202.9">D3</text>
<text x="133.7" y="200.5">C9</text>
<text x="141.8" y="202">J8</text>
<text x="123.3" y="207.7">F1</text>
<text x="93.5" y="219.7">U2</text>
</g>
</svg>
